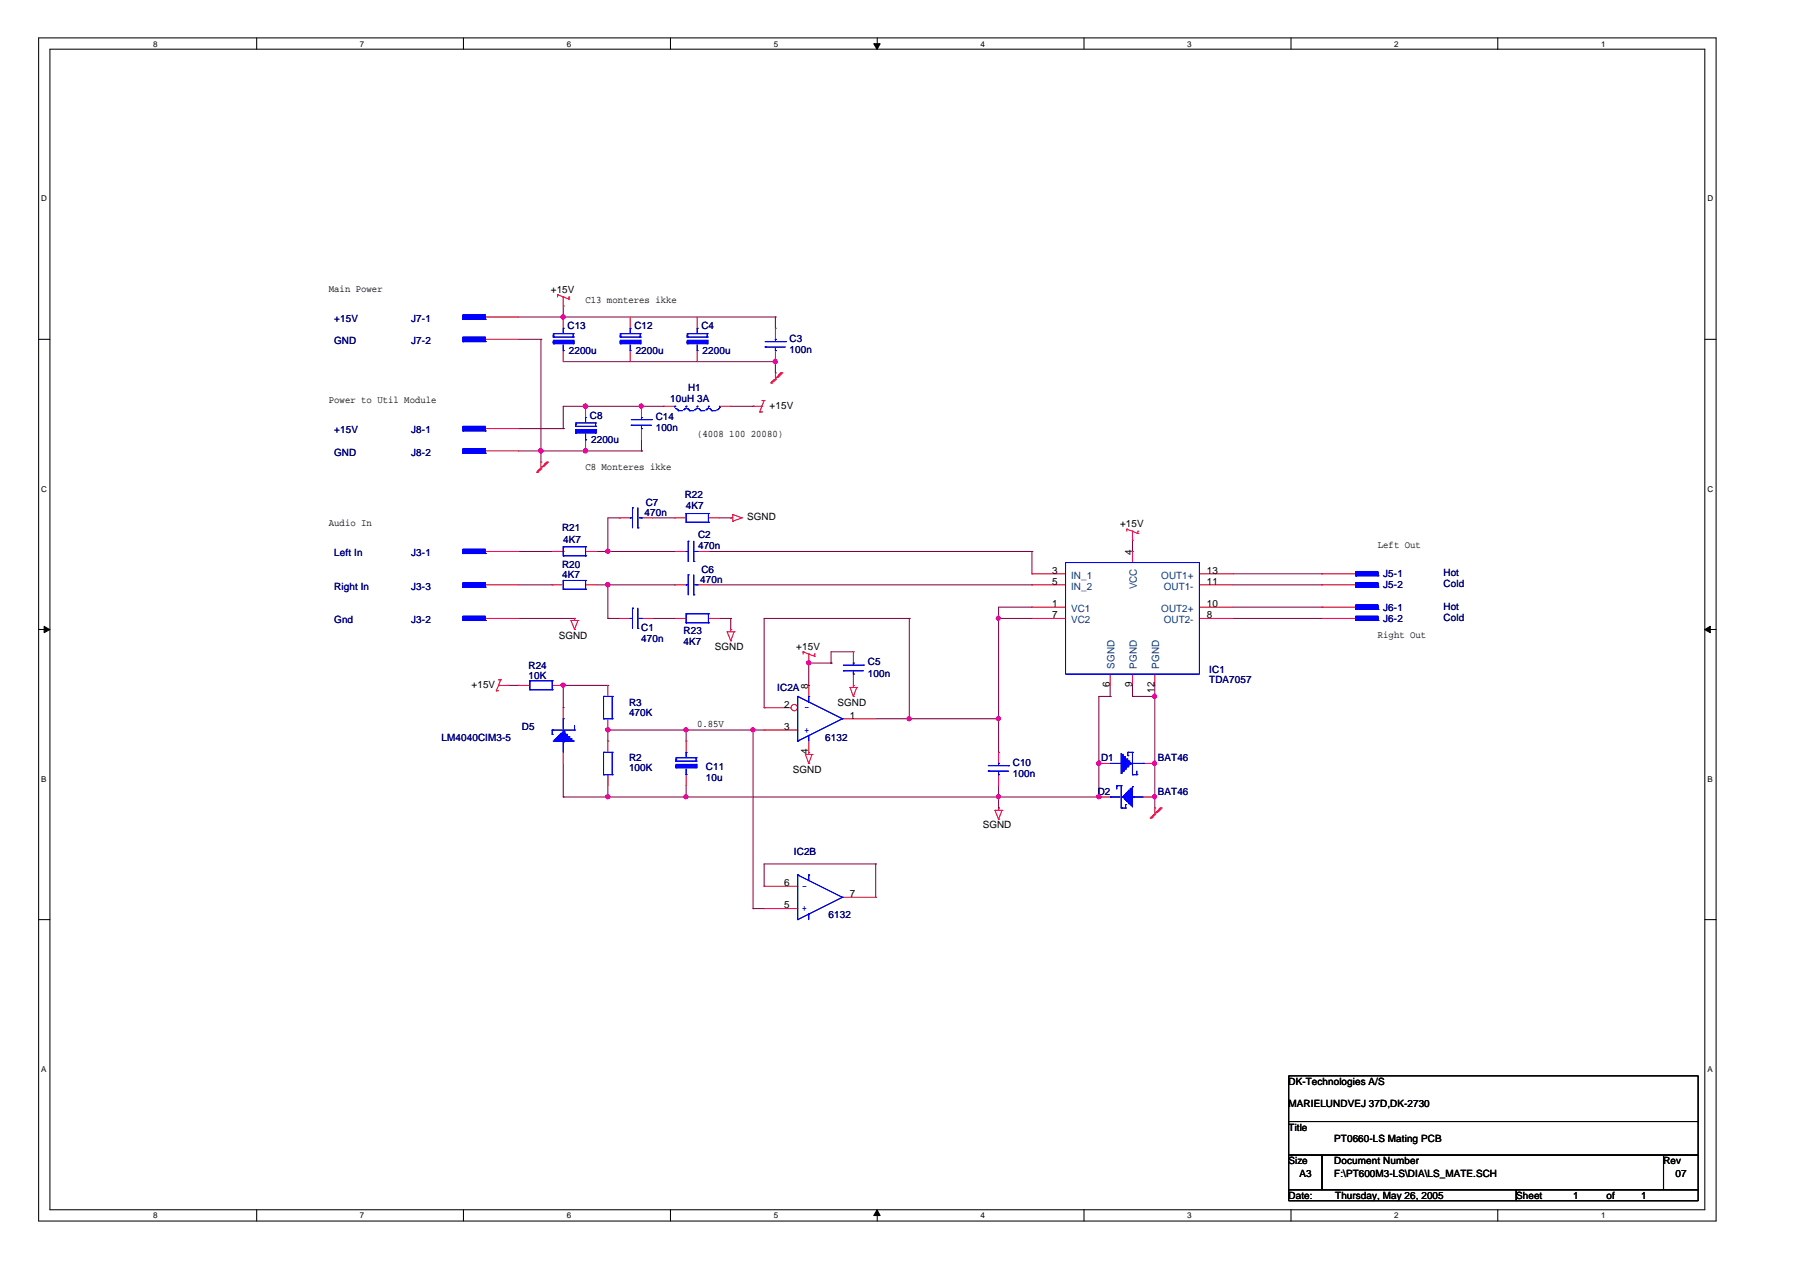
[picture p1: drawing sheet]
<svg xmlns="http://www.w3.org/2000/svg" width="297mm" height="210mm" viewBox="0 0 297 210" stroke-linecap="round" stroke-linejoin="round" font-family="sans-serif">
<path d="M6.4 6.3h276.8v195.2h-276.8zM8.2 8.1h273.1v191.5h-273.1z" fill="none" stroke="#000" stroke-width=".17"/>
<g fill="#fff">
<path d="M25.3 6.5h.7v1.5h-.7z"/>
<path d="M25.3 199.9h.7v1.5h-.7z"/>
</g>
<path d="M42.4 6.3v1.8M42.4 199.6v1.9" fill="none" stroke="#000" stroke-width=".17"/>
<g fill="#fff">
<path d="M59.4 6.5h.7v1.5h-.7z"/>
<path d="M59.4 199.9h.7v1.5h-.7z"/>
</g>
<path d="M76.5 6.3v1.8M76.5 199.6v1.9" fill="none" stroke="#000" stroke-width=".17"/>
<g fill="#fff">
<path d="M93.5 6.5h.7v1.5h-.7z"/>
<path d="M93.5 199.9h.7v1.5h-.7z"/>
</g>
<path d="M110.6 6.3v1.8M110.6 199.6v1.9" fill="none" stroke="#000" stroke-width=".17"/>
<g fill="#fff">
<path d="M127.7 6.5h.7v1.5h-.7z"/>
<path d="M127.7 199.9h.7v1.5h-.7z"/>
</g>
<path d="M144.8 6.3v1.8M144.8 199.6v1.9" fill="none" stroke="#000" stroke-width=".17"/>
<g fill="#000" stroke="#000" stroke-width=".17">
<path d="M144.2 7.2h1l-.5 .9z" fill-rule="evenodd"/>
<path d="M144.7 199.7l.5 .9h-1z" fill-rule="evenodd"/>
</g>
<g fill="#fff">
<path d="M161.8 6.5h.7v1.5h-.7z"/>
<path d="M161.8 199.9h.7v1.5h-.7z"/>
</g>
<path d="M178.9 6.3v1.8M178.9 199.6v1.9" fill="none" stroke="#000" stroke-width=".17"/>
<g fill="#fff">
<path d="M195.9 6.5h.7v1.5h-.7z"/>
<path d="M195.9 199.9h.7v1.5h-.7z"/>
</g>
<path d="M213 6.3v1.8M213 199.6v1.9" fill="none" stroke="#000" stroke-width=".17"/>
<g fill="#fff">
<path d="M230.1 6.5h.7v1.5h-.7z"/>
<path d="M230.1 199.9h.7v1.5h-.7z"/>
</g>
<path d="M247.2 6.3v1.8M247.2 199.6v1.9" fill="none" stroke="#000" stroke-width=".17"/>
<g fill="#fff">
<path d="M264.2 6.5h.7v1.5h-.7z"/>
<path d="M264.2 199.9h.7v1.5h-.7z"/>
<path d="M6.8 32.1h.9v1.4h-.9z"/>
<path d="M281.8 32.1h.9v1.4h-.9z"/>
<path d="M6.8 79.9h.9v1.5h-.9z"/>
<path d="M281.8 79.9h.9v1.5h-.9z"/>
</g>
<path d="M6.4 56h1.8M281.3 56h1.9" fill="none" stroke="#000" stroke-width=".17"/>
<g fill="#fff">
<path d="M6.8 127.8h.9v1.5h-.9z"/>
<path d="M281.8 127.8h.8v1.5h-.8z"/>
</g>
<path d="M6.4 103.9h1.8M281.3 103.9h1.9" fill="none" stroke="#000" stroke-width=".17"/>
<g fill="#000" stroke="#000" stroke-width=".17">
<path d="M7.3 103.3l.9 .6-.9 .5z" fill-rule="evenodd"/>
<path d="M281.3 103.9l.9-.6v1.1z" fill-rule="evenodd"/>
</g>
<g fill="#fff">
<path d="M6.8 175.7h.8v1.5h-.8z"/>
<path d="M281.8 175.7h.8v1.5h-.8z"/>
</g>
<path d="M6.4 151.8h1.8M281.3 151.8h1.9M212.7 177.5h67.5v7.6h-67.5zM212.7 185.1h67.5v5.5h-67.5zM212.7 190.6h5.5v5.7h-5.5zM212.7 196.3h37.5v1.9h-37.5zM218.2 190.6h56.3v5.7h-56.3zM250.2 196.3h30v1.9h-30zM274.5 190.6h5.7v5.7h-5.7z" fill="none" stroke="#000" stroke-width=".17"/>
<g fill="none" stroke="#800040" stroke-width=".17">
<path d="M85.6 52.3h42.4M85.6 56h3.7M89.3 56h.1M89.3 56v20.3M92.9 52.3h.1M92.9 59.7h35.1M92.9 50.5v1.8M128 59.7h.1M128 54.2h.1M128 52.3h.1M128 52.3v1.9M128 59.7v1.8"/>
<path d="M85.6 70.7h7.3M85.6 74.4h20.3M89.3 74.4h.1M89.3 76.3h.1M92.9 70.7h.1M96.6 67h.1M96.6 74.4h.1M105.9 74.4h.1M105.9 67h.1M105.9 72.6v1.8M109.5 67h.1M109.5 67h-16.6v3.7"/>
<path d="M120.6 67h3.7M124.3 67h.1M128 61.5h.1M85.6 91h7.3M85.6 96.5h5.5M91.1 96.5h.1M92.9 91h.1M98.5 91h12.9M98.5 96.5h12.9M100.3 91h.1M100.3 96.5h.1M100.3 96.5v5.6"/>
<path d="M102.2 85.5h.1M102.2 85.5h-1.9v5.5M107.7 85.5h3.7M111.4 85.5h.1M111.4 91h.1M111.4 96.5h.1M116.9 91h53.4M116.9 96.5h53.4M118.7 85.5h1.9M120.6 85.5h.1M170.3 91h.1M170.3 96.5h.1"/>
<path d="M170.3 94.7h.1M170.3 91v3.7M186.9 91h.1M186.9 89.1v1.9M203.4 94.7h14.8M203.4 96.5h14.8M218.2 94.7h.1M218.2 96.5h.1M83.8 113.1h1.8M85.6 113.1h.1M85.6 102.1h9.2M92.9 116.8h.1"/>
<path d="M94.8 102.1h.1M100.3 113.1h.1M100.3 102.1h.1M100.3 102.1h1.9M100.3 113.1h-7.4v3.7M102.2 102.1h.1M107.7 102.1h3.7M111.4 102.1h.1M118.7 102.1h1.9M120.6 102.1h.1M120.6 103.9h.1M120.6 102.1v1.8"/>
<path d="M126.1 116.8h.1M133.5 113.1h.1M137.1 109.4h.1M137.1 109.4h-3.6v3.7M140.8 107.6h.1M140.8 107.6h-3.7v1.8M144.5 118.6h20.3M150.1 102.1h.1M150.1 118.6h.1M150.1 102.1h-24v14.7M150.1 102.1v16.5M164.8 102.1h.1"/>
<path d="M164.8 118.6h.1M164.8 102.1h5.5M170.3 100.2h.1M170.3 102.1h.1M170.3 100.2h-5.5v24M183.2 114.9h.1M183.2 114.9h-1.9v16.6M183.2 113.1v1.8M186.9 114.9h.1M186.9 114.9h3.7M186.9 113.1v1.8M190.6 114.9h.1"/>
<path d="M190.6 113.1v20.2M203.4 100.2h14.8M203.4 102.1h14.8M218.2 100.2h.1M218.2 102.1h.1M92.9 131.5h.1M92.9 131.5h88.4M92.9 126v5.5M100.3 131.5h.1M100.3 122.3h.1M100.3 127.8v3.7M113.2 120.5h.1"/>
<path d="M113.2 122.3h.1M113.2 131.5h.1M113.2 120.5v1.8M113.2 129.7v1.8M124.3 120.5h.1M124.3 120.5v29.4M126.1 120.5h.1M126.1 120.5h-25.8v1.8M164.8 131.5h.1M164.8 124.2h.1M164.8 133.3h.1M164.8 129.7v3.6"/>
<path d="M181.3 126h.1M181.3 131.5h.1M190.6 126h.1M190.6 131.5h.1M190.6 133.3h.1M124.3 149.9h.1M124.3 149.9h1.8M126.1 149.9h.1M126.1 146.3h.1M144.5 142.6h.1M144.5 148.1h.1M144.5 142.6h-18.4v3.7"/>
<path d="M144.5 142.6v5.5"/>
</g>
<g fill="#f0f" stroke="#f0f" stroke-width=".17">
<circle cx="92.9" cy="52.3" r=".36"/>
<circle cx="127.9" cy="59.7" r=".35"/>
<circle cx="96.6" cy="67" r=".36"/>
<circle cx="133.5" cy="109.4" r=".34"/>
<circle cx="100.3" cy="120.4" r=".34"/>
<circle cx="113.2" cy="120.4" r=".33"/>
<circle cx="100.3" cy="131.5" r=".34"/>
<circle cx="89.2" cy="74.4" r=".36"/>
<circle cx="92.9" cy="113.1" r=".34"/>
<circle cx="100.3" cy="91" r=".34"/>
<circle cx="100.3" cy="96.5" r=".36"/>
<circle cx="124.2" cy="120.4" r=".33"/>
<circle cx="150" cy="118.6" r=".35"/>
<circle cx="164.7" cy="102" r=".33"/>
<circle cx="181.3" cy="126" r=".36"/>
<circle cx="190.5" cy="114.9" r=".35"/>
<circle cx="105.8" cy="67" r=".35"/>
<circle cx="96.6" cy="74.4" r=".36"/>
<circle cx="164.7" cy="118.6" r=".35"/>
<circle cx="190.5" cy="126" r=".35"/>
<circle cx="181.3" cy="131.5" r=".34"/>
<circle cx="190.5" cy="131.5" r=".33"/>
<circle cx="113.2" cy="131.5" r=".33"/>
<circle cx="164.7" cy="131.5" r=".33"/>
</g>
<g fill="none" stroke="#f00" stroke-width=".17">
<path d="M80.1 52.3h5.5M92 48.6h.1M92 48.6v.4M92 48.6l.9 .4M92.9 49h.1M92.9 50.5h.1M92.9 49l1 .3M92.9 49v1.5M92.9 52.3v1.9M92.9 57.9v1.8M93.9 49.3h.1M93.9 49h.1"/>
<path d="M93.9 49v.3M104 52.3v1.9M104 57.9v1.8M115 52.3v1.9M115 57.9v1.8M128 54.2v1.8M128 57.9v1.8M88.5 77.9h.1M88.5 77.9h.2M88.7 77.7h.1M88.7 77.9h.1M88.7 77.7h.2"/>
<path d="M88.7 77.7v.2M88.9 77.5h.1M88.9 77.7h.1M88.9 77.5h.2M88.9 77.5v.2M89.1 77.4h.1M89.1 77.5h.1M89.1 77.4h.2M89.1 77.4v.1M89.3 77.4h.1M89.3 76.3v1.1M89.4 77h.1"/>
<path d="M89.4 77v.2M89.4 77h.2M89.6 77h.1M89.6 76.8h.1M89.6 76.8v.2M89.6 76.8h.2M89.8 76.8h.1M89.8 76.6h.1M89.8 76.6v.2M89.8 76.6h.2M90 76.6h.1M90 76.4h.1"/>
<path d="M90 76.4v.2M90 76.4h.2M90.2 76.4h.1M90.2 76.3h.1M90.2 76.3v.1M90.2 76.3h.2M90.4 76.3h.1M96.6 67v1.9M96.6 72.6v1.8M109.5 67h1.9M118.7 67h1.9M124.3 67h.1"/>
<path d="M124.3 67h1.4M125.4 68h.1M125.4 68h.3M125.7 67h.1M125.7 68h.1M125.7 66.1h.4M125.7 67l-.3 1M126.1 66.1h.1M126.1 66.1l-.4 .9M127.2 63.2h.1M127.2 63.2h.2M127.4 63h.1"/>
<path d="M127.4 63.2h.1M127.4 63h.2M127.4 63v.2M127.6 62.8h.1M127.6 63h.1M127.6 62.8v.2M127.7 62.6h.1M127.7 62.8h.1M127.7 62.6h.3M127.7 62.6v.2M128 62.6h.1M128 61.5v1.1"/>
<path d="M128.1 62.3h.1M128.1 62.3v.1M128.1 62.3h.2M128.3 62.3h.1M128.3 62.1h.1M128.3 62.1v.2M128.3 62.1h.2M128.5 62.1h.1M128.5 61.9h.1M128.5 61.9v.2M128.5 61.9h.2M128.7 61.9h.1"/>
<path d="M128.7 61.7h.1M128.7 61.7v.2M128.8 61.7h.1M128.8 61.5h.1M128.8 61.5v.2M128.8 61.5h.3M129.1 61.5h.1M91.1 91h1.8M91.1 96.5h1.8M96.6 91h1.9M96.6 96.5h1.9M102.2 85.5h1.8"/>
<path d="M105.9 85.5h1.8M111.4 85.5h1.8M111.4 91h1.8M111.4 96.5h1.8M115 91h1.9M115 96.5h1.9M116.9 85.5h1.8M120.6 85.5h.1M120.6 85.5h.3M120.9 84.9h.1M120.9 86h.1M120.9 84.9v1.1"/>
<path d="M120.9 84.9l1.5 .6M122.4 85.5h.1M122.4 85.5l-1.5 .5M170.3 94.7h5.5M170.3 96.5h5.5M186 87.3h.1M186 87.3v.4M186 87.3l.9 .4M186.9 87.7h.1M186.9 89.1h.1M186.9 87.7l.9 .3M186.9 87.7v1.4"/>
<path d="M186.9 91v1.8M187.8 88h.1M187.8 87.7h.1M187.8 87.7v.3M197.9 94.7h5.5M197.9 96.5h5.5M218.2 94.7h5.5M218.2 96.5h5.5M80.1 102.1h5.5M81.9 114h.1M81.9 114h.4M82.3 113.1h.1"/>
<path d="M82.3 112.2h.1M82.3 113.1l-.4 .9M82.3 112.2h.3M82.3 113.1h1.5M82.6 112.2h.1M82.6 112.2l-.3 .9M83.8 113.1h.1M85.6 113.1h1.8M91.1 113.1h1.8M92.9 116.8v1.8M94.2 102.4h.1M94.2 102.4h1.2"/>
<path d="M94.2 102.4l.6 1.5M94.8 102.1h.1M94.8 103.9h.1M94.8 102.1v.3M95.4 102.4h.1M95.4 102.4l-.6 1.5M102.2 102.1h1.8M105.9 102.1h1.8M111.4 102.1h1.8M116.9 102.1h1.8M120 104.3h.1M120 104.3h1.1"/>
<path d="M120 104.3l.6 1.4M120.6 103.9h.1M120.6 105.7h.1M120.6 103.9v.4M121.1 104.3h.1M121.1 104.3l-.5 1.4M132.5 107.6h.1M132.5 107.6v.3M132.5 107.6l1 .3M133.5 107.9h.1M133.5 109.4h.1M133.5 107.9l.9 .4"/>
<path d="M133.5 107.9v1.5M134.4 108.3h.1M134.4 107.9h.1M134.4 107.9v.4M140.3 113.4h.1M140.3 113.4h1.1M140.3 113.4l.5 1.5M140.8 113.1h.1M140.8 114.9h.1M140.8 107.6v1.8M140.8 111.2v2.2M141.4 113.4h.1"/>
<path d="M141.4 113.4l-.6 1.5M170.3 102.1h5.5M170.3 100.2h5.5M183.2 111.2v1.9M186.9 111.2v1.9M190.6 111.2v1.9M197.9 102.1h5.5M197.9 100.2h5.5M218.2 102.1h5.5M218.2 100.2h5.5M92.9 124.2v1.8M113.2 122.3v1.9"/>
<path d="M113.2 127.8v1.9M132.9 124.5h.1M132.9 124.5h1.1M132.9 124.5l.6 1.5M133.5 124.2h.1M133.5 126h.1M133.5 124.2v.3M134 124.5h.1M134 124.5l-.5 1.5M164.2 133.7h.1M164.2 133.7h1.1M164.2 133.7l.6 1.5"/>
<path d="M164.8 133.3h.1M164.8 135.2h.1M164.8 133.3v.4M165.3 133.7h.1M165.3 133.7l-.5 1.5M181.3 131.5h1.9M188.7 131.5h1.9M189.8 135h.1M189.8 135h.2M190 134.8h.1M190 135h.1M190 134.8h.2"/>
<path d="M190 134.8v.2M190.2 134.6h.1M190.2 134.8h.1M190.2 134.6h.2M190.2 134.6v.2M190.4 134.4h.1M190.4 134.6h.1M190.4 134.4h.2M190.4 134.4v.2M190.6 134.4h.1M190.6 133.3v1.1M190.7 134.1h.1"/>
<path d="M190.7 134.1v.2M190.7 134.1h.2M190.9 134.1h.1M190.9 133.9h.1M190.9 133.9v.2M190.9 133.9h.2M191.1 133.9h.1M191.1 133.7h.1M191.1 133.7v.2M191.1 133.7h.2M191.3 133.7h.1M191.3 133.5h.1"/>
<path d="M191.3 133.5v.2M191.3 133.5h.2M191.5 133.5h.1M191.5 133.3h.1M191.5 133.3v.2M191.5 133.3h.2M191.7 133.3h.1"/>
</g>
<g fill="#00f" stroke="#00f" stroke-width=".17">
<path d="M76.4 101.7h3.7v.7h-3.7z" fill-rule="evenodd"/>
<path d="M76.4 101.7h3.7v.7h-3.7z" fill-rule="evenodd"/>
<path d="M223.7 96.1h3.7v.8h-3.7z" fill-rule="evenodd"/>
<path d="M223.7 96.1h3.7v.8h-3.7z" fill-rule="evenodd"/>
<path d="M223.7 94.3h3.7v.7h-3.7z" fill-rule="evenodd"/>
<path d="M223.7 94.3h3.7v.7h-3.7z" fill-rule="evenodd"/>
<path d="M223.7 99.8h3.7v.8h-3.7z" fill-rule="evenodd"/>
<path d="M223.7 99.8h3.7v.8h-3.7z" fill-rule="evenodd"/>
<path d="M223.7 101.7h3.7v.7h-3.7z" fill-rule="evenodd"/>
<path d="M223.7 101.7h3.7v.7h-3.7z" fill-rule="evenodd"/>
<path d="M76.4 51.9h3.7v.8h-3.7z" fill-rule="evenodd"/>
<path d="M76.4 51.9h3.7v.8h-3.7z" fill-rule="evenodd"/>
</g>
<g fill="none" stroke="#00f" stroke-width=".17">
<path d="M76.4 52.7h.1M76.4 52.1v.6M80.1 52.7h.1M80.1 52.5v.2M91.3 55.6h.1M91.3 55.3h.1M91.3 56.4h.1M91.3 56.5h.1M91.3 56.7h.1M91.3 55.1h3.3M91.3 55.6h3.3M91.3 55.3v.3"/>
<path d="M91.3 56.4v.1M91.3 56.2h3.3M91.3 56.4h3.3M91.3 56.5h3.3M91.3 56.7h3.3M92.9 57.9h.1M92.9 54.2h.1M92.9 54.2v.7M92.9 56.9v1M94.6 55.1h.1M94.6 55.6h.1M94.6 56.2h.1"/>
<path d="M94.6 56.4h.1M94.6 56.5h.1M94.6 56.7h.1M94.6 55.1v.5M94.6 56.2v.2M94.6 56.5v.2M102.3 55.6h.1M102.3 55.3h.1M102.3 56.4h.1M102.3 56.5h.1M102.3 56.7h.1M102.3 55.1h3.3"/>
<path d="M102.3 55.6h3.3M102.3 56.2h3.3M102.3 56.4h3.3M102.3 56.5h3.3M102.3 56.7h3.3M102.3 55.3v.3M102.3 56.4v.1M104 57.9h.1M104 54.2h.1M104 54.2v.7M104 56.9v1M105.6 55.1h.1"/>
<path d="M105.6 55.6h.1M105.6 56.2h.1M105.6 56.4h.1M105.6 56.5h.1M105.6 56.7h.1M105.6 55.1v.5M105.6 56.2v.2M105.6 56.5v.2M113.4 55.6h.1M113.4 55.3h.1M113.4 56.4h.1M113.4 56.5h.1"/>
<path d="M113.4 56.7h.1M113.4 55.1h3.3M113.4 55.6h3.3M113.4 56.2h3.3M113.4 56.4h3.3M113.4 56.5h3.3M113.4 56.7h3.3M113.4 55.3v.3M113.4 56.4v.1M115 57.9h.1M115 54.2h.1M115 54.2v.7"/>
<path d="M115 56.9v1M116.7 55.1h.1M116.7 55.6h.1M116.7 56.2h.1M116.7 56.4h.1M116.7 56.5h.1M116.7 56.7h.1M116.7 55.1v.5M116.7 56.2v.2M116.7 56.5v.2M126.3 57.3h.1M126.3 56.4h3.3"/>
<path d="M126.3 57.3h3.3M128 57.9h.1M128 56h.1M128 56v.2M128 57.5v.4M129.6 56.4h.1M95 70.3h.1M95 70h.1M95 71.1h.1M95 71.3h.1M95 71.4h.1M95 69.8h3.3"/>
<path d="M95 70.3h3.3M95 70v.3M95 71.1v.2M95 70.9h3.3M95 71.1h3.3M95 71.3h3.3M95 71.4h3.3M96.6 72.6h.1M96.6 68.9h.1M96.6 68.9v.7M96.6 71.7v.9M98.3 69.8h.1"/>
<path d="M98.3 70.3h.1M98.3 70.9h.1M98.3 71.1h.1M98.3 71.3h.1M98.3 71.4h.1M98.3 69.8v.5M98.3 70.9v.2M98.3 71.3v.1M111.4 67h.1M111.4 67v.2M111.5 67.4h.1M111.7 67.6h.1"/>
<path d="M111.9 67.8h.1M111.9 67.8h.7M112.8 67.6h.1M113 67.4h.1M113.2 67h.1M113.2 67v.2M113.4 67.4h.1M113.6 67.6h.1M113.8 67.8h.1M113.8 67.8h.7M114.7 67.6h.1M114.9 67.4h.1"/>
<path d="M115 67h.1M115 67v.2M115.2 67.4h.1M115.4 67.6h.1M115.6 67.8h.1M115.6 67.8h.7M116.5 67.6h.1M116.7 67.4h.1M116.9 67h.1M116.9 67v.2M117.1 67.4h.1M117.2 67.6h.1"/>
<path d="M117.5 67.8h.1M117.5 67.8h.7M118.3 67.6h.1M118.6 67.4h.1M118.7 67.2h.1M118.7 67v.2M92.9 90.2h.1M92.9 91.7h.1M92.9 95.8h.1M92.9 97.2h.1M92.9 90.2v1.5M92.9 95.8v1.4"/>
<path d="M92.9 90.2h3.7M92.9 91.7h3.7M92.9 95.8h3.7M92.9 97.2h3.7M96.6 90.2h.1M96.6 91.7h.1M96.6 95.8h.1M96.6 97.2h.1M96.6 90.2v1.5M96.6 95.8v1.4M104 85.5h.1M104 85.5h.2"/>
<path d="M104.4 83.8h.1M104.4 83.8v3.3M105.3 87.1h.1M105.3 83.8v3.3M105.5 85.5h.4M105.9 85.5h.1M113.2 84.7h.1M113.2 86.2h.1M113.2 91h.1M113.2 96.5h.1M113.2 84.7v1.5M113.2 84.7h3.7"/>
<path d="M113.2 86.2h3.7M113.2 91h.2M113.2 96.5h.2M113.6 89.3h.1M113.6 94.9h.1M113.6 89.3v3.4M113.6 94.9v3.3M114.5 92.7h.1M114.5 98.2h.1M114.5 89.3v3.4M114.5 94.9v3.3M114.7 91h.3"/>
<path d="M114.7 96.5h.3M115 91h.1M115 96.5h.1M116.9 84.7h.1M116.9 86.2h.1M116.9 84.7v1.5M175.8 92.8h22.1v18.4h-22.1zM223.7 96.9h.1M223.7 95h.1M223.7 94.9v.1M223.7 96.7v.2M227.4 96.9h.1"/>
<path d="M227.4 95h.1M227.4 94.5v.5M227.4 96.3v.6M76.4 102.4h.1M76.4 101.8v.6M80.1 102.4h.1M80.1 102.2v.2M87.4 112.3h.1M87.4 113.8h.1M87.4 112.3v1.5M87.4 112.3h3.7M87.4 113.8h3.7"/>
<path d="M91.1 112.3h.1M91.1 113.8h.1M91.1 112.3v1.5M92.9 118.6h.1M92.9 118.6v1.7M94.8 119.7v.8M104 102.1h.1M104 102.1h.2M104.4 100.4h.1M104.4 100.4v3.3M105.3 103.7h.1M105.3 100.4v3.3"/>
<path d="M105.5 102.1h.4M105.9 102.1h.1M113.2 101.3h.1M113.2 102.8h.1M113.2 101.3v1.5M113.2 101.3h3.7M113.2 102.8h3.7M116.9 101.3h.1M116.9 102.8h.1M116.9 101.3v1.5M139.2 110.7h.1M139.2 109.8h3.3"/>
<path d="M139.2 110.7h3.3M140.8 111.2h.1M140.8 109.4h.1M140.8 109.4v.2M140.8 110.9v.3M142.5 109.8h.1M223.7 100.6h.1M223.7 102.4h.1M223.7 100.4v.2M223.7 102.2v.2M227.4 100.6h.1M227.4 102.4h.1"/>
<path d="M227.4 100v.6M227.4 101.8v.6M91.1 120.5h.1M91.1 121.2h.1M91.1 120.5h3.7M91.1 120.5v.7M91.3 122.3h3.3M91.5 122.1h.1M91.5 122.1h2.9M91.7 121.9h2.5M91.8 121.7h.1M91.8 121.7h2.2"/>
<path d="M92 121.6h1.9M92.2 121.4h.1M92.2 121.4h1.5M92.4 121.2h1.1M92.6 121h.1M92.6 121h.7M92.8 120.8h.3M92.9 122.5h.1M92.9 120.6h.1M92.9 122.5v1.7M93.1 120.8h.1M93.5 121.2h.1"/>
<path d="M93.9 121.6h.1M94.2 121.9h.1M94.6 122.3h.1M94.8 120.5h.1M111.5 125.6h.1M111.5 125.3h.1M111.5 126.4h.1M111.5 126.5h.1M111.5 126.7h.1M111.5 125h3.4M111.5 125.6h3.4M111.5 125.3v.3"/>
<path d="M111.5 126.4v.1M111.5 126.1h3.4M111.5 126.4h3.4M111.5 126.5h3.4M111.5 126.7h3.4M113.2 127.8h.1M113.2 124.2h.1M113.2 124.2v.7M113.2 126.9v.9M114.9 125h.1M114.9 125.6h.1M114.9 126.1h.1"/>
<path d="M114.9 126.4h.1M114.9 126.5h.1M114.9 126.7h.1M114.9 125v.6M114.9 126.1v.3M114.9 126.5v.2M183.2 131.5h.1M183.2 131.5h1.7M184.3 129.7h.1M184.3 129.7v.5M184.3 129.7h.7M185 129.7h.1"/>
<path d="M185 133.3h.1M185 129.7v3.6M185 133.3h.7M185.2 131.5h.1M185.4 131.3h.1M185.4 131.3v.4M185.6 131.9h.1M185.6 131.1v.8M185.7 130.9h.1M185.7 133.3h.1M185.7 132.8h.1M185.7 130.9v1.2"/>
<path d="M185.7 132.8v.5M186 132.2h.1M186 130.8v1.4M186.1 130.6h.1M186.1 130.6v1.8M186.3 132.6h.1M186.3 130.4v2.2M186.5 130.2h.1M186.5 130.2v2.6M186.7 133h.1M186.7 130v3M186.9 129.8h.1"/>
<path d="M186.9 129.8v3.4M187.1 131.5h.1M187.1 131.5h1.6"/>
</g>
<circle cx="131.1" cy="116.8" r=".52" fill="#fff" stroke="#f00" stroke-width=".17"/>
<g fill="none" stroke="#f00" stroke-width=".17">
<path d="M80.1 56h5.5M80.1 74.4h5.5M80.1 70.7h5.5M105.9 67v1.9M105.9 70.7v1.9M80.1 91h5.5M80.1 96.5h5.5M100.3 113.1v1.8M100.3 118.6v1.9M126.1 116.8h4.4M133.5 113.1v1.8M139 118.6h5.5"/>
<path d="M100.3 122.3v1.9M100.3 127.8v1.9M126.1 120.5h5.5M133.5 122.3v1.9M164.8 124.2v1.8M164.8 127.8v1.9M181.3 126h1.9M188.7 126h1.9M126.1 146.3h5.5M126.1 149.9h5.5M139 148.1h5.5"/>
</g>
<g fill="none" stroke="#00f" stroke-width=".17">
<path d="M76.4 56.4h.1M76.4 55.8v.6M80.1 56.4h.1M80.1 56.2v.2M76.4 74.8h.1M76.4 71.1h.1M76.4 70.6v.5M76.4 74.2v.6M80.1 74.8h.1M80.1 71.1h.1M80.1 70.9v.2M80.1 74.6v.2"/>
<path d="M104.2 70.2h.1M104.2 69.2h3.3M104.2 70.2h3.3M105.9 70.7h.1M105.9 68.9h.1M105.9 68.9v.2M105.9 70.3v.4M107.5 69.2h.1M76.4 91.3h.1M76.4 96.9h.1M76.4 90.8v.5M76.4 96.3v.6"/>
<path d="M80.1 91.3h.1M80.1 96.9h.1M80.1 91.2v.1M80.1 96.7v.2M99.6 118.6h.1M99.6 114.9h.1M99.6 114.9v3.7M99.6 114.9h1.4M99.6 118.6h1.4M101 114.9h.1M101 118.6h.1M101 114.9v3.7"/>
<path d="M131.6 114.9h.1M131.6 114.9v7.4M131.6 114.9l7.4 3.7M133.5 114.9h.1M133.5 114.9v1M139 118.6h.1M139 118.6l-7.4 3.7M99.6 127.8h.1M99.6 124.2h.1M99.6 124.2h1.4M99.6 127.8h1.4M99.6 124.2v3.6"/>
<path d="M101 124.2h.1M101 127.8h.1M101 124.2v3.6M131.6 122.3h.1M133.5 121.4h.1M133.5 121.4v.9M163.1 127.2h.1M163.1 126.4h3.3M163.1 127.2h3.3M164.8 127.8h.1M164.8 126h.1M164.8 126v.1"/>
<path d="M164.8 127.5v.3M166.4 126.4h.1M183.2 126h1.7M184.9 126h.1M185 127.6h.1M185 124.3v3.3M185.2 124.5h.1M185.2 124.5v3M185.4 127.2h.1M185.4 124.7v2.5M185.6 124.9h.1M185.6 124.9v2.2"/>
<path d="M185.7 126.9h.1M185.7 125v1.9M186 125.3h.1M186 125.3v1.4M186.1 126.5h.1M186.1 124.2h.1M186.1 124.7h.1M186.1 124.2h.8M186.1 124.2v.5M186.1 125.4v1.1M186.3 125.6h.1M186.3 125.6v.8"/>
<path d="M186.5 126.1h.1M186.5 125.8v.3M186.7 126h.1M186.9 127.8h.1M186.9 124.2h.1M186.9 127.8h.7M186.9 124.2v3.6M187.1 126h1.6M187.6 127.8h.1M187.6 127.2v.6M188.7 126h.1M131.6 151.8h.1"/>
<path d="M131.6 144.4h.1M131.6 144.4v7.4M131.6 144.4l7.4 3.7M133.5 150.8h.1M133.5 144.4h.1M133.5 144.4v.9M133.5 150.8v1M139 148.1h.1M139 148.1l-7.4 3.7"/>
</g>
<g fill="#00f" stroke="#00f" stroke-width=".17">
<path d="M76.4 55.6h3.7v.8h-3.7z" fill-rule="evenodd"/>
<path d="M76.4 55.6h3.7v.8h-3.7z" fill-rule="evenodd"/>
<path d="M76.4 74h3.7v.8h-3.7z" fill-rule="evenodd"/>
<path d="M76.4 74h3.7v.8h-3.7z" fill-rule="evenodd"/>
<path d="M76.4 70.3h3.7v.8h-3.7z" fill-rule="evenodd"/>
<path d="M76.4 70.3h3.7v.8h-3.7z" fill-rule="evenodd"/>
<path d="M76.4 90.6h3.7v.7h-3.7z" fill-rule="evenodd"/>
<path d="M76.4 90.6h3.7v.7h-3.7z" fill-rule="evenodd"/>
<path d="M76.4 96.1h3.7v.8h-3.7z" fill-rule="evenodd"/>
<path d="M76.4 96.1h3.7v.8h-3.7z" fill-rule="evenodd"/>
</g>
<g fill="#f0f" stroke="#f0f" stroke-width=".17">
<circle cx="92.9" cy="52.3" r=".36"/>
<circle cx="127.9" cy="59.7" r=".35"/>
<circle cx="96.6" cy="67" r=".36"/>
<circle cx="133.5" cy="109.4" r=".34"/>
<circle cx="100.3" cy="120.4" r=".34"/>
<circle cx="113.2" cy="120.4" r=".33"/>
<circle cx="100.3" cy="131.5" r=".34"/>
<circle cx="89.2" cy="74.4" r=".36"/>
<circle cx="92.9" cy="113.1" r=".34"/>
<circle cx="100.3" cy="91" r=".34"/>
<circle cx="100.3" cy="96.5" r=".36"/>
<circle cx="124.2" cy="120.4" r=".33"/>
<circle cx="150" cy="118.6" r=".35"/>
<circle cx="164.7" cy="102" r=".33"/>
<circle cx="181.3" cy="126" r=".36"/>
<circle cx="190.5" cy="114.9" r=".35"/>
<circle cx="105.8" cy="67" r=".35"/>
<circle cx="96.6" cy="74.4" r=".36"/>
<circle cx="164.7" cy="118.6" r=".35"/>
<circle cx="190.5" cy="126" r=".35"/>
<circle cx="181.3" cy="131.5" r=".34"/>
<circle cx="190.5" cy="131.5" r=".33"/>
<circle cx="113.2" cy="131.5" r=".33"/>
<circle cx="164.7" cy="131.5" r=".33"/>
</g>
<g font-size="1.7">
<text x="54.3" y="48.1">Main Power</text>
<text x="90.9" y="48.3">+15V</text>
<text x="96.6" y="50">C13 monteres ikke</text>
<text x="54.3" y="66.6">Power to Util Module</text>
<text x="127" y="67.5">+15V</text>
<text x="96.6" y="77.6">C8 Monteres ikke</text>
<text x="115" y="72.1">(4008 100 20080)</text>
<text x="54.3" y="86.8">Audio In</text>
<text x="123.3" y="85.9">SGND</text>
<text x="184.8" y="87">+15V</text>
<text x="173.6" y="94.7">3</text>
<text x="186.8" y="91.6" transform="rotate(-90 186.8 91.6)">4</text>
<text x="199.2" y="94.7">13</text>
<text x="227.4" y="90.5">Left Out</text>
<text x="173.6" y="100.2">1</text>
<text x="173.6" y="96.5">5</text>
<text x="199.2" y="96.5">11</text>
<text x="199.2" y="100.2">10</text>
<text x="92.2" y="105.4">SGND</text>
<text x="118" y="107.2">SGND</text>
<text x="131.4" y="107.2">+15V</text>
<text x="173.6" y="102">7</text>
<text x="199.2" y="102">8</text>
<text x="227.4" y="105.2">Right Out</text>
<text x="77.8" y="113.5">+15V</text>
<text x="133.4" y="113.7" transform="rotate(-90 133.4 113.7)">8</text>
<text x="183.1" y="113.4" transform="rotate(-90 183.1 113.4)">6</text>
<text x="186.8" y="113.4" transform="rotate(-90 186.8 113.4)">9</text>
<text x="115" y="119.9">0.85V</text>
<text x="129.4" y="116.8">2</text>
<text x="138.2" y="116.4">SGND</text>
<text x="140.3" y="118.6">1</text>
<text x="190.5" y="114.3" transform="rotate(-90 190.5 114.3)">12</text>
<text x="129.4" y="120.5">3</text>
<text x="133.4" y="124.5" transform="rotate(-90 133.4 124.5)">4</text>
<text x="130.9" y="127.5">SGND</text>
<text x="162.2" y="136.7">SGND</text>
<text x="129.4" y="146.2">6</text>
<text x="129.4" y="149.9">5</text>
<text x="140.3" y="148.1">7</text>
<text x="212.6" y="179">DK-Technologies A/S</text>
<text x="212.6" y="182.7">MARIELUNDVEJ 37D,DK-2730</text>
<text x="212.6" y="186.6">Title</text>
<text x="220.2" y="188.4">PT0660-LS Mating PCB</text>
<text x="212.6" y="192.1">Size</text>
<text x="212.6" y="197.8">Date:</text>
<text x="214.5" y="194.2">A3</text>
<text x="220.2" y="192.1">Document Number</text>
<text x="220.2" y="194.2">F:\PT600M3-LS\DIA\LS_MATE.SCH</text>
<text x="220.3" y="197.8">Thursday, May 26, 2005</text>
<text x="250.2" y="197.8">Sheet</text>
<text x="259.6" y="197.8">1</text>
<text x="265.1" y="197.8">of</text>
<text x="270.8" y="197.8">1</text>
<text x="274.5" y="192.1">Rev</text>
<text x="276.5" y="194.2">07</text>
</g>
<g font-size="1.7" fill="#000080">
<text x="55.2" y="53.1">+15V</text>
<text x="67.9" y="53.1">J7-1</text>
<text x="55.2" y="56.8">GND</text>
<text x="67.9" y="56.8">J7-2</text>
<text x="93.6" y="54.4">C13</text>
<text x="93.9" y="58.4">2200u</text>
<text x="104.7" y="54.4">C12</text>
<text x="104.9" y="58.4">2200u</text>
<text x="115.7" y="54.4">C4</text>
<text x="116" y="58.4">2200u</text>
<text x="130.3" y="56.4">C3</text>
<text x="130.3" y="58.2">100n</text>
<text x="113.5" y="64.5">H1</text>
<text x="55.2" y="71.5">+15V</text>
<text x="67.9" y="71.5">J8-1</text>
<text x="97.3" y="69.1">C8</text>
<text x="108.2" y="69.3">C14</text>
<text x="108.2" y="71.1">100n</text>
<text x="110.6" y="66.4">10uH 3A</text>
<text x="55.2" y="75.2">GND</text>
<text x="67.9" y="75.2">J8-2</text>
<text x="97.5" y="73.2">2200u</text>
<text x="106.6" y="83.5">C7</text>
<text x="113" y="82.2">R22</text>
<text x="92.8" y="87.7">R21</text>
<text x="92.9" y="89.5">4K7</text>
<text x="106.4" y="85.1">470n</text>
<text x="113.2" y="84">4K7</text>
<text x="115.2" y="88.8">C2</text>
<text x="55.2" y="91.8">Left In</text>
<text x="67.9" y="91.8">J3-1</text>
<text x="92.8" y="93.8">R20</text>
<text x="92.8" y="95.4">4K7</text>
<text x="115.2" y="90.6">470n</text>
<text x="115.7" y="94.5">C6</text>
<text x="228.3" y="95.3">J5-1</text>
<text x="238.2" y="95.1">Hot</text>
<text x="55.2" y="97.3">Right In</text>
<text x="67.9" y="97.3">J3-3</text>
<text x="115.6" y="96.2">470n</text>
<text x="228.3" y="97.1">J5-2</text>
<text x="228.3" y="100.8">J6-1</text>
<text x="238.2" y="96.9">Cold</text>
<text x="238.2" y="100.6">Hot</text>
<text x="55.2" y="102.8">Gnd</text>
<text x="67.9" y="102.8">J3-2</text>
<text x="105.8" y="104.1">C1</text>
<text x="105.8" y="105.9">470n</text>
<text x="112.8" y="104.7">R23</text>
<text x="112.8" y="106.5">4K7</text>
<text x="228.3" y="102.6">J6-2</text>
<text x="238.2" y="102.4">Cold</text>
<text x="87.2" y="110.3">R24</text>
<text x="87.2" y="112">10K</text>
<text x="143.2" y="109.8">C5</text>
<text x="143.2" y="111.6">100n</text>
<text x="199.6" y="111.1">IC1</text>
<text x="199.6" y="112.7">TDA7057</text>
<text x="103.8" y="116.4">R3</text>
<text x="103.8" y="118.1">470K</text>
<text x="128.3" y="114">IC2A</text>
<text x="72.9" y="122.3">LM4040CIM3-5</text>
<text x="86.1" y="120.5">D5</text>
<text x="103.8" y="125.7">R2</text>
<text x="136.2" y="122.3">6132</text>
<text x="181.7" y="125.7">D1</text>
<text x="191.1" y="125.7">BAT46</text>
<text x="103.8" y="127.3">100K</text>
<text x="116.5" y="127.1">C11</text>
<text x="116.5" y="129">10u</text>
<text x="167.1" y="126.4">C10</text>
<text x="167.1" y="128.2">100n</text>
<text x="181.1" y="131.2">D2</text>
<text x="191.1" y="131.2">BAT46</text>
<text x="131" y="141.1">IC2B</text>
<text x="136.7" y="151.4">6132</text>
</g>
<g font-size="1.7" fill="#004080">
<text x="176.7" y="95.5">IN_1</text>
<text x="191.6" y="95.5">OUT1+</text>
<text x="176.7" y="101">VC1</text>
<text x="176.7" y="97.3">IN_2</text>
<text x="187.6" y="97.3" transform="rotate(-90 187.6 97.3)">VCC</text>
<text x="191.6" y="101">OUT2+</text>
<text x="192.1" y="97.3">OUT1-</text>
<text x="176.7" y="102.8">VC2</text>
<text x="192.1" y="102.8">OUT2-</text>
<text x="183.9" y="110.3" transform="rotate(-90 183.9 110.3)">SGND</text>
<text x="187.6" y="110.3" transform="rotate(-90 187.6 110.3)">PGND</text>
<text x="191.3" y="110.3" transform="rotate(-90 191.3 110.3)">PGND</text>
</g>
<g font-size="1.7" fill="#00f">
<text x="132.7" y="117.2">-</text>
<text x="132.7" y="120.9">+</text>
<text x="132.3" y="146.7">-</text>
<text x="132.3" y="150.3">+</text>
</g>
<g font-size="1.3">
<text x="25.3" y="7.7">8</text>
<text x="59.4" y="7.7">7</text>
<text x="93.5" y="7.7">6</text>
<text x="127.7" y="7.7">5</text>
<text x="161.8" y="7.7">4</text>
<text x="195.9" y="7.7">3</text>
<text x="230.1" y="7.7">2</text>
<text x="264.2" y="7.7">1</text>
<text x="6.8" y="33.2">D</text>
<text x="281.8" y="33.2">D</text>
<text x="6.8" y="81.1">C</text>
<text x="281.8" y="81.1">C</text>
<text x="6.8" y="129">B</text>
<text x="281.8" y="129">B</text>
<text x="6.8" y="176.9">A</text>
<text x="281.8" y="176.9">A</text>
<text x="25.3" y="201.1">8</text>
<text x="59.4" y="201.1">7</text>
<text x="93.5" y="201.1">6</text>
<text x="127.7" y="201.1">5</text>
<text x="161.8" y="201.1">4</text>
<text x="195.9" y="201.1">3</text>
<text x="230.1" y="201.1">2</text>
<text x="264.2" y="201.1">1</text>
</g>
</svg>
